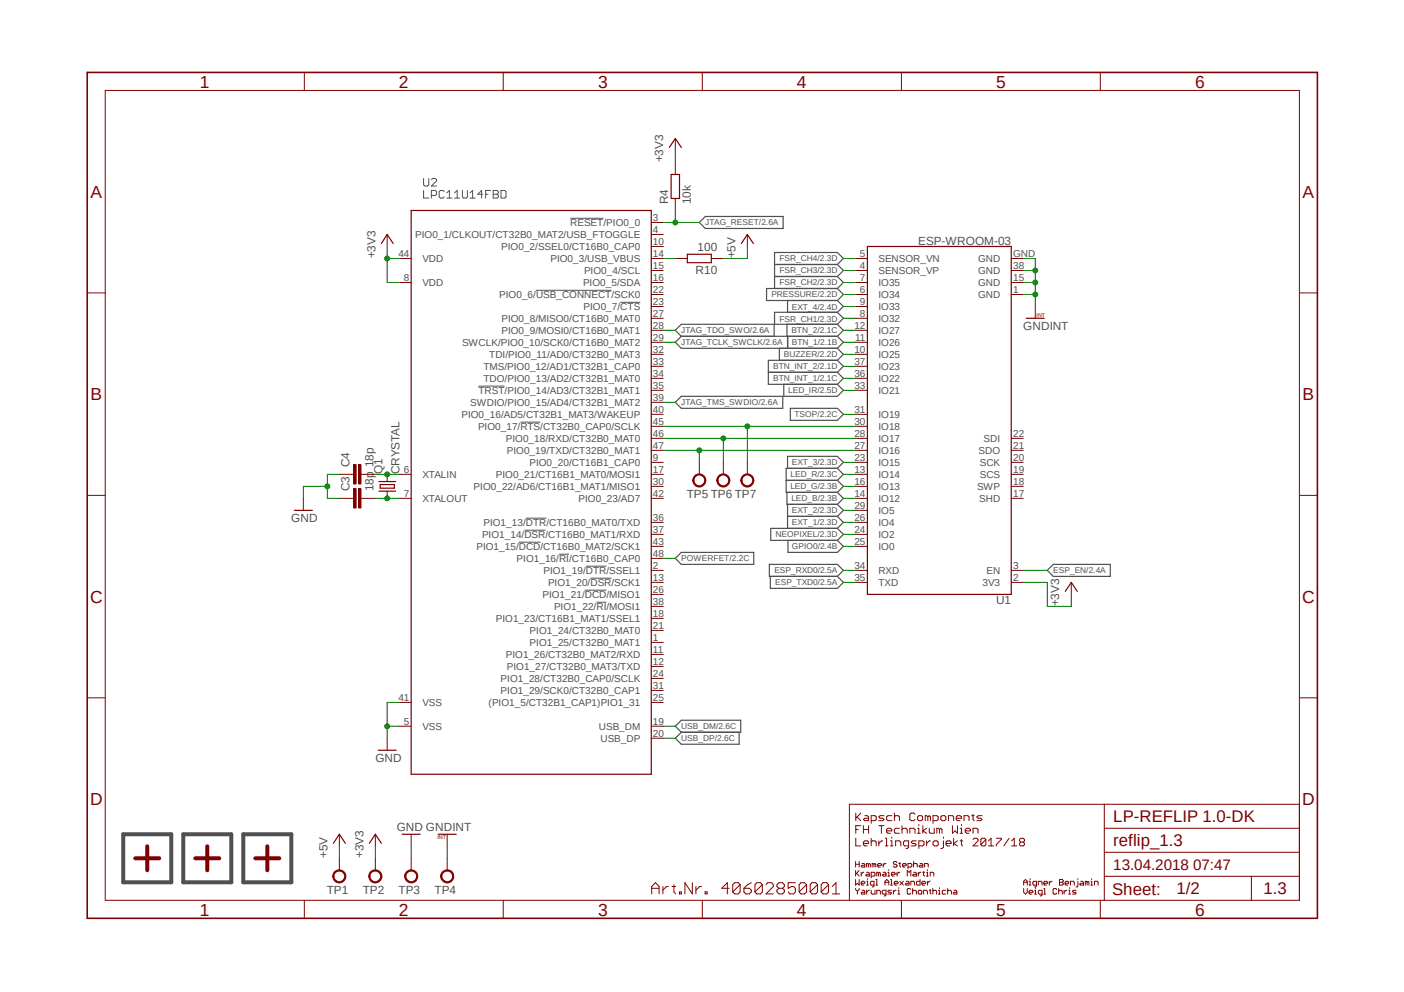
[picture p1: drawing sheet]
<svg xmlns="http://www.w3.org/2000/svg" width="297mm" height="210mm" viewBox="0 0 297 210" stroke-linecap="round" stroke-linejoin="round" font-family="sans-serif">
<path d="M17.9 15l261.2 179.9M279.1 15l-261.2 179.9" fill="none" stroke="#fff" stroke-width=".21"/>
<path d="M26.1 176.5h10.1v10.2h-10.1zM38.8 176.5h10.1v10.2h-10.1zM51.5 176.5h10.1v10.2h-10.1z" fill="none" stroke="#505050" stroke-width=".85"/>
<g fill="none" stroke="#505050" stroke-width=".21">
<path d="M89.6 37.8v1.3l.3 .3h.5l.3-.3v-1.3M91.3 38l.2-.2h.6l.3 .2v.3l-1.1 1.1h1.1M89.6 40.3v1.6h1.1M91.3 41.4h.8l.3-.3v-.5l-.3-.3h-.8v1.6M94 40.6l-.3-.3h-.5l-.3 .3v1.1l.3 .2h.5l.3-.2M94.5 41.9h1.1M94.5 40.8l.6-.5v1.6M96.2 41.9h1M96.2 40.8l.5-.5v1.6M97.8 40.3v1.4l.3 .2h.5l.3-.2v-1.4M99.4 41.9h1.1M99.4 40.8l.6-.5v1.6"/>
<path d="M102.1 41.1h-1l.8-.8v1.6M102.7 41.1h.5M103.8 40.3h-1.1v1.6M104.3 40.3h.9l.2 .3v.2l-.2 .3 .2 .3v.3l-.2 .2h-.9zM104.3 41.1h.9M106 40.3h.8l.3 .3v1.1l-.3 .2h-.8zM120.6 46.2h7.1M113.4 61.4h16M131.2 64h4.3M101.2 81.7h5.6M110.1 89.3h4.2M109.8 114.7h4.5"/>
<path d="M111 112.2h4.4M111.2 109.6h4.4M118.3 117.3h2.1M123.9 119.8h4.4M123.7 124.9h4.6M124.9 122.3h4.5M126.2 127.4h2.1"/>
</g>
<g fill="none" stroke="#505050" stroke-width=".25">
<path d="M148 47.1l1.2-1.3h16.5v2.5h-16.5zM163.9 58.5h13.3M163.9 56h13.3M177.2 56l1.2 1.2-1.2 1.3M177.2 56l1.2-1.3-1.2-1.3h-13.3v7.6M177.2 58.5l1.2 1.3-1.2 1.2M144.1 71.2l-1.2 1.2 1.2 1.3h33.1M144.1 71.2h33.1M144.1 71.2l-1.2-1.3 1.2-1.3h19.7v2.6M162.6 78.8h14.6M164.9 73.7v2.5M166.5 68.6v2.6"/>
<path d="M166.6 63.6v2.5M166.6 71.2v2.5M166.7 71.2v2.5M177.2 76.2h-14.6v5.1h14.6M177.2 61l1.2 1.3-1.2 1.3M177.2 61h-15v2.6h15M177.2 66.1h-13.3v2.5h13.3M177.2 78.8l1.2 1.3-1.2 1.2M177.2 76.2l1.2 1.3-1.2 1.3M177.2 71.2l1.2 1.2-1.2 1.3M177.2 68.6l1.2 1.3-1.2 1.3M177.2 73.7l1.2 1.3-1.2 1.2"/>
<path d="M177.2 66.1l1.2 1.3-1.2 1.2M177.2 63.6l1.2 1.3-1.2 1.2M144.1 83.9h21.5v2.5h-21.5l-1.2-1.3zM165.8 81.3v2.6h11.4l1.2-1.3-1.2-1.3M166.6 99.1v-2.5h10.6l1.2 1.2-1.2 1.3M167.2 86.4h10l1.2 1.3-1.2 1.2h-10zM177.2 99.1h-10.9v5.1h10.9M177.2 99.1l1.2 1.3-1.2 1.2M142.9 118.2l1.2-1.3h15.4v2.5h-15.4zM162.8 119.4h14.4l1.2 1.3-1.2 1.3h-14.4zM166.3 101.6h10.9M166.5 104.2v2.5h10.7"/>
<path d="M166.6 106.7v5.1M166.6 109.3h10.6M166.7 114.3v2.6h10.5l1.2-1.3-1.2-1.3M177.2 104.2l1.2 1.3-1.2 1.2M177.2 101.6l1.2 1.3-1.2 1.3M177.2 111.8h-14.1v2.5h14.1M177.2 109.3l1.2 1.2-1.2 1.3M177.2 106.7l1.2 1.3-1.2 1.3M177.2 111.8l1.2 1.3-1.2 1.2M222.8 119.4h12.1v2.6h-12.1l-1.2-1.3zM163 122v2.5h14.2l1.2-1.3-1.2-1.2M142.9 153.7l1.2-1.3h12.6v2.5h-12.6z"/>
<path d="M144.1 154.9l-1.2 1.3 1.2 1.3h12.3v-2.6"/>
</g>
<g fill="none" stroke="#7f0000" stroke-width=".21">
<path d="M22.3 19.1h252.6v171.4h-252.6zM64.4 15.3v3.8M106.5 15.3v3.8M148.6 15.3v3.8M190.7 15.3v3.8M232.8 15.3v3.8M81.9 49.6v2.6M84.5 54.7h2.5M84.5 59.8h2.5M137.8 47.1h2.5M137.8 49.6h2.5M137.8 52.2h2.5"/>
<path d="M137.8 54.7h2.5M137.8 57.2h2.5M137.8 59.8h2.5M181 54.7h2.5M181 57.2h2.5M181 59.8h2.5M213.9 54.7h2.6M213.9 57.2h2.6M213.9 59.8h2.6M18.5 62h3.8M137.8 62.3h2.5M137.8 64.9h2.5"/>
<path d="M137.8 67.4h2.5M137.8 69.9h2.5M137.8 72.4h2.5M137.8 75h2.5M137.8 77.5h2.5M181 62.3h2.5M181 64.9h2.5M181 67.4h2.5M181 69.9h2.5M181 72.4h2.5M181 75h2.5M181 77.5h2.5"/>
<path d="M213.9 62.3h2.6M274.9 62h3.8M137.8 82.6h2.5M137.8 87.7h2.5M137.8 90.2h2.5M137.8 92.8h2.5M137.8 95.3h2.5M137.8 97.8h2.5M137.8 85.1h2.5M137.8 80.1h2.5M181 82.6h2.5M181 87.7h2.5"/>
<path d="M181 90.2h2.5M181 92.8h2.5M181 95.3h2.5M181 97.8h2.5M181 80.1h2.5M213.9 92.8h2.6M213.9 95.3h2.6M213.9 97.8h2.6M18.5 104.8h3.8M74.3 100.4h.5M76.4 100.4h.5M84.5 100.4h2.5"/>
<path d="M84.5 105.5h2.5M137.8 100.4h2.5M137.8 102.9h2.5M137.8 105.5h2.5M137.8 110.5h2.5M137.8 113.1h2.5M137.8 115.6h2.5M137.8 118.2h2.5M181 100.4h2.5M181 102.9h2.5M181 105.5h2.5M181 110.5h2.5"/>
<path d="M181 113.1h2.5M181 115.6h2.5M181 108h2.5M213.9 100.4h2.6M213.9 102.9h2.6M213.9 105.5h2.6M274.9 104.8h3.8M137.8 120.7h2.5M137.8 123.2h2.5M137.8 125.8h2.5M137.8 128.3h2.5M137.8 130.9h2.5"/>
<path d="M137.8 133.4h2.5M137.8 135.9h2.5M137.8 138.5h2.5M181 120.7h2.5M181 123.2h2.5M213.9 120.7h2.6M213.9 123.2h2.6M18.5 147.7h3.8M81.9 156.2v2.5M84.5 148.6h2.5M84.5 153.7h2.5M137.8 141h2.5"/>
<path d="M137.8 143.6h2.5M137.8 146.1h2.5M137.8 148.6h2.5M137.8 153.7h2.5M137.8 156.2h2.5M274.9 147.7h3.8M181.1 172v1.7M181.1 177.4v1.6h1M181.1 175.5h.5M181.3 172.8l.8 .9M182.1 174.7h-1v1.6M182.1 172l-1 1.1"/>
<path d="M182.7 178.5h1.1v-.3l-.3-.3h-.5l-.3 .3v.5l.3 .3h.5M182.7 175.5h1.1M182.7 174.7v1.6M183 172.6h.5l.3 .2v.9h-.8l-.3-.3 .3-.3h.8M183.8 174.7v1.6M184.3 173.7h.8l.3-.3v-.6l-.3-.2h-.8v1.6M184.3 177.4v1.6M184.3 178.2l.3-.3h.5l.3 .3v.8M185.9 174.7h1.1M185.9 177.9v1.1M186.5 174.7v1.6M186.8 177.9h-.3l-.6 .6"/>
<path d="M187 172.6h-.8l-.3 .2 .3 .3h.6l.2 .3-.2 .3h-.9M187.3 177.4h.3v1.6M187.3 179h.6M187.6 175.8h1.1v-.3l-.3-.2h-.5l-.3 .2v.6l.3 .2h.5M188.4 177.9h.3v1.1M188.4 179h.5M188.7 172.6h-.8l-.3 .2v.6l.3 .3h.8M188.7 177.1v.3M189.2 172.8l.3-.2h.5l.3 .2v.9M189.2 172v1.7M189.5 179v-1.1h.8l.3 .3v.8M190.3 175.3h-.8l-.3 .2v.6l.3 .2h.8"/>
<path d="M190.8 175.5l.3-.2h.6l.2 .2v.8M190.8 174.7v1.6M192.2 179h-.8l-.3-.3v-.5l.3-.3h.8v1.4l-.3 .2h-.2M192.5 176.3v-1h.8l.3 .2v.8M193.6 172.3l-.3-.3h-.5l-.3 .3v1.1l.3 .3h.5l.3-.3M193.8 177.9h-.8l-.2 .3 .2 .3h.6l.2 .2-.2 .3h-.8M194.1 176.3h.6M194.1 175.3h.3v1M194.4 172.6h.5l.3 .2v.6l-.3 .3h-.5l-.3-.3v-.6zM194.4 174.5v.2M194.4 179h.8l.3-.3v-.5l-.3-.3h-.8v1.6M195.2 174.7v1.6"/>
<path d="M196 175.3l-.8 .5 .8 .5M196 177.9v1.1M196.3 172.8l-.3-.2h-.3v1.1M196.3 172.8v.9M196.3 172.8l.3-.2 .2 .2v.9M196.6 175.3v.8l.2 .2h.9v-1M196.8 177.9h-.2l-.6 .6M197.4 173.7h.8l.3-.3v-.6l-.3-.2h-.8v1.6M197.4 178.2l.3-.3h.5l.3 .3v.5l-.3 .3h-.5l-.3-.3zM198.8 175.5l-.3-.2h-.3v1M198.8 175.5v.8M198.8 175.5l.2-.2 .3 .2v.8"/>
<path d="M199.3 172.6h.6l.2 .2v.6l-.2 .3h-.6l-.3-.3v-.6zM199.6 177.9v1.4l-.3 .2h-.3M199.6 177.1v.3M200.1 178.5h1.1v-.3l-.2-.3h-.6l-.3 .3v.5l.3 .3h.6M200.7 173.7v-1.1h.8l.3 .2v.9M201.5 174.7v1.6l.6-.5 .5 .5v-1.6M201.8 177.4v1.6M202.3 173.1h1.1v-.3l-.3-.2h-.5l-.3 .2v.6l.3 .3h.5M202.6 177.9l-.8 .6 .8 .5M203.1 175.3h.3v1M203.1 176.3h.6M203.1 177.9h.6"/>
<path d="M203.4 174.5v.2M203.4 177.6v1.1l.3 .3M204 173.7v-1.1h.8l.2 .2v.9M204.2 175.8h1.1v-.3l-.3-.2h-.5l-.3 .2v.6l.3 .2h.5M205.6 172.6h.5M205.9 172.3v1.1l.2 .3M205.9 176.3v-1h.8l.2 .2v.8M205.9 177.6l.2-.2h.6l.2 .2v.3l-1 1.1h1M207.8 172.6h-.8l-.3 .2 .3 .3h.5l.3 .3-.3 .3h-.8M208.6 177.6v1.1l-.3 .3h-.5l-.3-.3M208.6 177.6l-.3-.2h-.5l-.3 .2v1.1M208.6 177.6l-1.1 1.1"/>
<path d="M209.1 179h1.1M209.1 177.9l.6-.5v1.6M210.8 177.4h1v.2l-1 1.1v.3M213.5 177.4l-1.1 1.6M214 179h1.1M214 177.9l.6-.5v1.6M215.9 178.2l-.2 .3v.2l.2 .3h.6l.2-.3v-.2l-.2-.3M215.9 178.2l-.2-.3v-.3l.2-.2h.6l.2 .2v.3l-.2 .3M215.9 178.2h.6M233.6 175.3h41.3M233.6 170.2v20.3M274.9 170.2h-95.2v20.3"/>
<path d="M64.4 190.5v3.8M106.5 190.5v3.8M137.9 188h1.5M137.9 189.1v-1.5l.8-.8 .7 .8v1.5M140.2 187.6v1.5M141.4 187.6h-.4l-.8 .7M142.2 187.6h.8M142.6 187.2v1.5l.4 .4M143.8 188.7h.3v.4h-.3zM146.5 186.8v2.3l-1.6-2.3v2.3M147.2 187.6v1.5M148.4 187.6h-.4l-.8 .7"/>
<path d="M148.6 190.5v3.8M149.2 188.7h.4v.4h-.4zM154.3 188h-1.6l1.2-1.2v2.3M156.6 187.2v1.5l-.4 .4h-.8l-.4-.4M156.6 187.2l-.4-.4h-.8l-.4 .4v1.5M156.6 187.2l-1.6 1.5M157.4 188h1.1l.5 .3v.4l-.5 .4h-.7l-.4-.4zM159 186.8l-.8 .4-.8 .8M161.3 187.2v1.5l-.4 .4h-.8l-.4-.4M161.3 187.2l-.4-.4h-.8l-.4 .4v1.5M161.3 187.2l-1.6 1.5M162 187.2l.4-.4h.8l.4 .4v.4l-1.6 1.5h1.6"/>
<path d="M164.8 188h.8M164.8 188l-.4 .3v.4l.4 .4h.8l.3-.4v-.4l-.3-.3M164.8 188l-.4-.4v-.4l.4-.4h.8l.3 .4v.4l-.3 .4M168.3 186.8h-1.6v1.2l.8-.4h.4l.4 .4v.7l-.4 .4h-.8l-.4-.4M170.6 187.2v1.5l-.4 .4h-.7l-.4-.4M170.6 187.2l-.4-.4h-.7l-.4 .4v1.5M170.6 187.2l-1.5 1.5M173 187.2v1.5l-.4 .4h-.8l-.4-.4M173 187.2l-.4-.4h-.8l-.4 .4v1.5M173 187.2l-1.6 1.5M175.3 187.2v1.5l-.4 .4h-.8l-.4-.4M175.3 187.2l-.4-.4h-.8l-.4 .4v1.5"/>
<path d="M175.3 187.2l-1.6 1.5M176.1 189.1h1.5M176.1 187.6l.8-.8v2.3M181 182.3v1.2M181 184.2v1.2M181 186.1v1.2l.4-.4 .4 .4v-1.2M181 188v.2l.4 .4M181 182.9h.8M181.2 184.8l.6 .6M181.4 188.6v.6M181.8 182.3v1.2M181.8 188v.2l-.4 .4"/>
<path d="M181.8 184.2l-.8 .8M182.2 186.9h.8l-.3-.4h-.3l-.2 .2 .2 .6h.3M182.2 184.6v.8M182.4 182.7l.6 .2v.6h-.6l-.2-.2 .2-.2h.6M182.4 188.4h.3l.3 .2v.6h-.6l-.2-.2 .2-.2h.6M182.7 184.6l-.5 .4M183.3 188.4v.8M183.3 184.6h.4l.2 .2v.6h-.6l-.1-.2 .1-.2h.6M183.3 187.3h.4M183.3 186.5h.3v.8M183.6 185.9v.2M183.7 182.9l-.4-.2v.8"/>
<path d="M183.7 182.9v.6M183.7 182.9l.2-.2 .2 .2v.6M183.9 188.4h-.2l-.4 .4M184.3 185.4h.6l.2-.2v-.4l-.2-.2h-.6v1.2M184.3 188.4v.6l.2 .2h.6v-.8M184.9 182.9l-.4-.2v.8M184.9 187.3h-.6l-.2-.2 .2-.6h.6v1l-.4 .2M184.9 182.9v.6M184.9 182.9l.2-.2 .2 .2v.6M185.3 186.1h.2v1.2M185.3 187.3h.4M185.5 189.2v-.8h.6l.2 .2v.6"/>
<path d="M185.7 183.1h.8l-.2-.4-.6 .2v.4l.2 .2h.4M185.9 184.8l-.4-.2v.8M185.9 184.8v.6M185.9 184.8l.2-.2 .2 .2v.6M186.9 182.7v.8M186.9 184.6h.3l.2 .2v.6h-.5l-.3-.2 .3-.2h.5M187.2 187.3v-.8l.4-.4 .4 .4v.8M187.2 186.7h.8M187.4 182.7h-.2l-.3 .4M187.4 189.2h-.5l-.3-.2v-.4l.3-.2h.5v1l-.3 .2M187.8 184.6h.2v.8M187.8 185.4h.4"/>
<path d="M188 184v.2M188.4 186.1h.2v1.2M188.4 187.3h.4M188.6 185h.8l-.2-.4h-.4l-.2 .2v.4l.2 .2h.4M188.6 188.4h-.6l-.2 .2 .2 .2h.4l.2 .2-.2 .2h-.6M189 188.4v.8M189.2 186.9h.8l-.2-.4h-.4l-.2 .2v.4l.2 .2h.4M189.6 188.4l-.6 .4M189.8 182.5l-.2-.2h-.4l-.2 .4 .2 .2h.4l.2 .4-.2 .2h-.4l-.2-.2M189.8 184.6v.8M190 188.4h.2v.8M190 189.2h.4"/>
<path d="M190.2 182.7h.3M190.2 187.8v.2M190.4 182.5v.8l.1 .2M190.4 184.6h-.2l-.4 .4M190.4 186.5l.7 .8M190.7 190.5v3.8M191 183.1h.7l-.2-.4h-.4l-.1 .2 .1 .6h.4M191.1 186.5l-.7 .8M191.7 186.5h.4l.2 .2v.6h-.6l-.2-.2 .2-.2h.6M191.9 185.4v-1.2l.4 .4 .4-.4v1.2M192.1 183.5h.6l.2-.2v-.4l-.2-.2h-.6v1.2M192.7 188.2l-.2-.2h-.4l-.2 .2v.8l.2 .2h.4l.2-.2"/>
<path d="M192.7 187.3v-.8h.6l.2 .2v.6M193.1 188.6l.2-.2h.4l.2 .2v.6M193.1 188v1.2M193.3 182.9l.2-.2h.4l.2 .2v.6M193.3 182.3v1.2M193.3 184.6h.4l.2 .2v.6h-.6l-.2-.2 .2-.2h.6M194.3 184.6v.8M194.4 188.4h.5l.1 .2-.1 .6h-.5l-.1-.2zM194.6 182.7l.6 .2v.6h-.6l-.2-.2 .2-.2h.6M194.6 186.1v1.2h-.5l-.2-.6 .2-.2h.5M194.9 184.6h-.3l-.3 .4M195 186.9h.8l-.2-.4h-.4l-.2 .2v.4l.2 .2h.4"/>
<path d="M195.2 184.6h.4M195.4 184.4v.8l.2 .2M195.4 189.2v-.8h.6l.2 .2v.6M195.6 183.5v-.8h.6l.2 .2v.6M196 184.6h.2v.8M196 185.4h.4M196.2 184v.2M196.2 186.5v.8M196.6 188.4h.4M196.8 185.4v-.8h.6l.2 .2v.6M196.8 188.2v.8l.2 .2M196.8 186.5h-.2l-.4 .4"/>
<path d="M197.4 188.6l.2-.2h.3l.3 .2v.6M197.4 188v1.2M198.5 188.4h.3v.8M198.5 189.2h.4M198.8 187.8v.2M200.1 188.4h-.6l-.2 .2 .2 .6h.6M200.5 188.6l.2-.2h.4l.2 .2v.6M200.5 188v1.2M201.8 188.4h.5l.1 .2v.6h-.6l-.1-.2 .1-.2h.6M216.6 186.7h.7M216.6 187.3v-.8l.4-.4 .3 .4v.8M216.6 188v.8l.4 .4 .3-.4v-.8"/>
<path d="M217.7 187.3h.4M217.7 186.5h.2v.8M217.7 188.8h.8l-.2-.4h-.4l-.2 .2v.4l.2 .2h.4M217.9 185.9v.2M218.9 188.4h.2v.8M218.9 189.2h.4M219.1 187.8v.2M219.3 187.3h-.6l-.2-.2 .2-.6h.6v1l-.4 .2M219.7 187.3v-.8h.6l.2 .2v.6M220.5 189.2h-.6l-.2-.2v-.4l.2-.2h.6v1l-.5 .2M220.8 186.9h.8l-.2-.4h-.4l-.2 .2 .2 .6h.4M220.8 189.2h.4"/>
<path d="M220.8 188h.2v1.2M222 186.5v.8M222.6 186.5l-.6 .4M223.6 188.2l-.2-.2h-.4l-.2 .2v.8l.2 .2h.4l.2-.2M224 188.6l.2-.2h.3l.2 .2v.6M224 188v1.2M224.2 186.1h.5l.3 .2-.3 .4 .3 .4-.3 .2h-.5zM224.2 186.7h.5M225.1 188.4v.8M225.3 186.9h.8l-.2-.4h-.4l-.2 .2 .2 .6h.4M225.7 188.4h-.2l-.4 .4M226.1 188.4h.2v.8"/>
<path d="M226.1 189.2h.4M226.3 187.8v.2M226.5 187.3v-.8h.6l.2 .2v.6M227.7 188.4h-.6l-.2 .2 .2 .2 .6 .2-.2 .2h-.6M228 186.5v1l-.3 .2M228 185.9v.2M228.6 186.5h.4l.2 .2v.6h-.6l-.2-.2 .2-.2h.6M230 186.7l-.4-.2v.8M230 186.7v.6M230 186.7l.2-.2 .2 .2v.6M230.8 187.3h.4M230.8 186.5h.2v.8"/>
<path d="M231 185.9v.2M231.6 187.3v-.8h.6l.1 .2v.6M232.8 190.5v3.8M233.6 185.4h41.3M233.6 180.3h41.3M264.7 185.4v5.1"/>
</g>
<path d="M80.7 51.5l1.2-1.9 1.3 1.9M87 44.5h50.8v119.3h-50.8zM183.5 52.2h30.4v73.6h-30.4zM80 158.7h3.8" fill="none" stroke="#7f0000" stroke-width=".25"/>
<path d="M18.5 15.3h260.2v179h-260.2z" fill="none" stroke="#7f0000" stroke-width=".34"/>
<path d="M75.9 98.3h.5v4.1h-.5z" fill-rule="evenodd" fill="#7f0000"/>
<path d="M75.9 98.3h.5v4.1h-.5z" fill="none" stroke="#7f0000" stroke-width=".21"/>
<path d="M74.8 98.3h.5v4.1h-.5z" fill-rule="evenodd" fill="#7f0000"/>
<path d="M74.8 98.3h.5v4.1h-.5zM71.8 100.4h2.5M74.3 105.5h.5M76.4 105.5h.5M76.9 100.4h2.5" fill="none" stroke="#7f0000" stroke-width=".21"/>
<path d="M75.9 103.4h.5v4.1h-.5z" fill-rule="evenodd" fill="#7f0000"/>
<path d="M75.9 103.4h.5v4.1h-.5z" fill="none" stroke="#7f0000" stroke-width=".21"/>
<path d="M74.8 103.4h.5v4.1h-.5z" fill-rule="evenodd" fill="#7f0000"/>
<g fill="none" stroke="#7f0000" stroke-width=".21">
<path d="M142.9 29.3v2.5M142.9 34.4v2.5M142.9 42v2.5M142.9 54.7h2.5M150.5 54.7h2.5M158.1 49.6v2.6M219 64.9v2.5M64.2 105.5v2.5M71.8 105.5h2.5M74.8 103.4h.5v4.1h-.5zM76.9 105.5h2.5M81.9 100.4v1.5"/>
<path d="M81.9 103.9v1.6M226.6 123.2v2.6"/>
</g>
<path d="M141.6 31.2l1.3-1.9 1.2 1.9M142 36.9h1.8v5.1h-1.8zM145.4 53.8h5.1v1.8h-5.1zM156.8 51.5l1.3-1.9 1.3 1.9M217.1 67.4h3.8M62.3 108h3.8M80.2 101.9h3.5M80.2 103.9h3.5M80.4 102.5h3v.8h-3zM225.4 125.1l1.2-1.9 1.3 1.9" fill="none" stroke="#7f0000" stroke-width=".25"/>
<path d="M31.2 179.1v5M43.9 179.1v5M56.6 179.1v5M28.6 181.6h5.1M41.3 181.6h5.1M54 181.6h5.1" fill="none" stroke="#7f0000" stroke-width=".85"/>
<path d="M70.7 184.5a1.4 1.4 0 0 1 2.2 .1 1.4 1.4 0 0 1-.7 2.1 1.4 1.4 0 0 1-1.8-1.3h.3a1.15 1.15 0 0 1 1.6-.9 1.15 1.15 0 0 1 .2 1.9 1.15 1.15 0 0 1-1.8-.6v-.4h-.3z" fill-rule="evenodd" fill="#7f0000"/>
<path d="M70.7 184.5a1.4 1.4 0 0 1 2.2 .1 1.4 1.4 0 0 1-.7 2.1 1.4 1.4 0 0 1-1.8-1.3h.3a1.15 1.15 0 0 1 1.6-.9 1.15 1.15 0 0 1 .2 1.9 1.15 1.15 0 0 1-1.8-.6v-.4h-.3zM71.8 181.6v2.5" fill="none" stroke="#7f0000" stroke-width=".21"/>
<path d="M78.3 184.5a1.4 1.4 0 0 1 2.3 .1 1.4 1.4 0 0 1-.7 2.1 1.4 1.4 0 0 1-1.9-1.3h.3a1.15 1.15 0 0 1 1.6-.9 1.15 1.15 0 0 1 .2 1.9 1.15 1.15 0 0 1-1.8-.6v-.4h-.3z" fill-rule="evenodd" fill="#7f0000"/>
<path d="M78.3 184.5a1.4 1.4 0 0 1 2.3 .1 1.4 1.4 0 0 1-.7 2.1 1.4 1.4 0 0 1-1.9-1.3h.3a1.15 1.15 0 0 1 1.6-.9 1.15 1.15 0 0 1 .2 1.9 1.15 1.15 0 0 1-1.8-.6v-.4h-.3zM79.4 181.6v2.5" fill="none" stroke="#7f0000" stroke-width=".21"/>
<path d="M85.9 184.5a1.39 1.39 0 0 1 2.3 .2 1.39 1.39 0 0 1-.8 2.1 1.39 1.39 0 0 1-1.8-1.4h.2a1.15 1.15 0 0 1 1.6-1.1 1.15 1.15 0 0 1 .4 1.9 1.15 1.15 0 0 1-1.9-.4l-.1-.4h-.2z" fill-rule="evenodd" fill="#7f0000"/>
<path d="M85.9 184.5a1.39 1.39 0 0 1 2.3 .2 1.39 1.39 0 0 1-.8 2.1 1.39 1.39 0 0 1-1.8-1.4h.2a1.15 1.15 0 0 1 1.6-1.1 1.15 1.15 0 0 1 .4 1.9 1.15 1.15 0 0 1-1.9-.4l-.1-.4h-.2zM87 181.6v2.5" fill="none" stroke="#7f0000" stroke-width=".21"/>
<path d="M93.6 184.5a1.39 1.39 0 0 1 2.2 .2 1.39 1.39 0 0 1-.8 2.1 1.39 1.39 0 0 1-1.8-1.4h.3a1.15 1.15 0 0 1 1.5-1.1 1.15 1.15 0 0 1 .4 1.9 1.15 1.15 0 0 1-1.8-.4l-.1-.4h-.3z" fill-rule="evenodd" fill="#7f0000"/>
<path d="M93.6 184.5a1.39 1.39 0 0 1 2.2 .2 1.39 1.39 0 0 1-.8 2.1 1.39 1.39 0 0 1-1.8-1.4h.3a1.15 1.15 0 0 1 1.5-1.1 1.15 1.15 0 0 1 .4 1.9 1.15 1.15 0 0 1-1.8-.4l-.1-.4h-.3zM94.6 181.6v2.5" fill="none" stroke="#7f0000" stroke-width=".21"/>
<path d="M157.1 100.8a1.39 1.39 0 0 1 2.2 .1 1.39 1.39 0 0 1-.8 2.1 1.39 1.39 0 0 1-1.8-1.4h.3a1.13 1.13 0 0 1 1.5-1.1 1.13 1.13 0 0 1 .4 1.9 1.13 1.13 0 0 1-1.8-.4l-.1-.4h-.3z" fill-rule="evenodd" fill="#7f0000"/>
<path d="M158.1 97.8v2.6M157.1 100.8a1.39 1.39 0 0 1 2.2 .1 1.39 1.39 0 0 1-.8 2.1 1.39 1.39 0 0 1-1.8-1.4h.3a1.13 1.13 0 0 1 1.5-1.1 1.13 1.13 0 0 1 .4 1.9 1.13 1.13 0 0 1-1.8-.4l-.1-.4h-.3z" fill="none" stroke="#7f0000" stroke-width=".21"/>
<path d="M152 100.8a1.39 1.39 0 0 1 2.2 .1 1.39 1.39 0 0 1-.8 2.1 1.39 1.39 0 0 1-1.8-1.4h.3a1.13 1.13 0 0 1 1.5-1.1 1.13 1.13 0 0 1 .4 1.9 1.13 1.13 0 0 1-1.8-.4l-.1-.4h-.3z" fill-rule="evenodd" fill="#7f0000"/>
<path d="M153 97.8v2.6M152 100.8a1.39 1.39 0 0 1 2.2 .1 1.39 1.39 0 0 1-.8 2.1 1.39 1.39 0 0 1-1.8-1.4h.3a1.13 1.13 0 0 1 1.5-1.1 1.13 1.13 0 0 1 .4 1.9 1.13 1.13 0 0 1-1.8-.4l-.1-.4h-.3zM71.8 176.5v2.6M79.4 176.5v2.6M87 176.5v2.6M94.6 176.5v2.6" fill="none" stroke="#7f0000" stroke-width=".21"/>
<path d="M70.5 178.4l1.3-1.9 1.3 1.9M78.1 178.4l1.3-1.9 1.3 1.9M85.1 176.5h3.8M92.7 176.5h3.8" fill="none" stroke="#7f0000" stroke-width=".25"/>
<path d="M146.9 100.8a1.39 1.39 0 0 1 2.2 .1 1.39 1.39 0 0 1-.8 2.1 1.39 1.39 0 0 1-1.7-1.4h.2a1.13 1.13 0 0 1 1.5-1.1 1.13 1.13 0 0 1 .4 1.9 1.13 1.13 0 0 1-1.8-.4l-.1-.4h-.2z" fill-rule="evenodd" fill="#7f0000"/>
<path d="M148 97.8v2.6M146.9 100.8a1.39 1.39 0 0 1 2.2 .1 1.39 1.39 0 0 1-.8 2.1 1.39 1.39 0 0 1-1.7-1.4h.2a1.13 1.13 0 0 1 1.5-1.1 1.13 1.13 0 0 1 .4 1.9 1.13 1.13 0 0 1-1.8-.4l-.1-.4h-.2z" fill="none" stroke="#7f0000" stroke-width=".21"/>
<path d="M81.9 153.7h2.6M84.5 148.6h-2.6v7.6" fill="none" stroke="#007f00" stroke-width=".21"/>
<circle cx="81.9" cy="153.7" r=".51" fill="#007f00"/>
<g fill="none" stroke="#007f00" stroke-width=".21">
<path d="M71.8 100.4h-2.5v5.1h2.5"/>
<circle cx="81.9" cy="153.7" r=".51"/>
</g>
<circle cx="69.2" cy="102.9" r=".51" fill="#007f00"/>
<g fill="none" stroke="#007f00" stroke-width=".21">
<path d="M140.3 92.8h40.7M153 92.8v5M69.3 102.9h-5.1v2.6M87 179.1v2.5"/>
<circle cx="69.2" cy="102.9" r=".51"/>
</g>
<circle cx="153" cy="92.8" r=".51" fill="#007f00"/>
<g fill="none" stroke="#007f00" stroke-width=".21">
<path d="M140.3 95.3h40.7M148 95.3v2.5"/>
<circle cx="153" cy="92.8" r=".51"/>
</g>
<circle cx="147.9" cy="95.3" r=".51" fill="#007f00"/>
<g fill="none" stroke="#007f00" stroke-width=".21">
<path d="M140.3 90.2h40.7M158.1 90.2v7.6"/>
<circle cx="147.9" cy="95.3" r=".51"/>
</g>
<circle cx="158.1" cy="90.2" r=".51" fill="#007f00"/>
<g fill="none" stroke="#007f00" stroke-width=".21">
<path d="M81.9 54.7h2.6M81.9 52.2v7.6h2.6M178.4 82.6h2.6M178.4 87.7h2.6M178.4 105.5h2.6M178.4 102.9h2.6M178.4 100.4h2.6"/>
<circle cx="158.1" cy="90.2" r=".51"/>
</g>
<circle cx="81.9" cy="54.7" r=".51" fill="#007f00"/>
<g fill="none" stroke="#007f00" stroke-width=".21">
<path d="M142.9 31.8v2.6M178.4 57.2h2.6M178.4 54.7h2.6M178.4 59.8h2.6M216.5 54.7h2.5v7.6h-2.5M216.5 57.2h2.5M178.4 62.3h2.6M178.4 77.5h2.6M178.4 72.4h2.6M178.4 69.9h2.6M178.4 75h2.6M178.4 67.4h2.6"/>
<path d="M178.4 64.9h2.6M178.4 80.1h2.6M178.4 97.8h2.6M140.3 118.2h2.6M178.4 115.6h2.6M178.4 110.5h2.6M178.4 108h2.6M178.4 123.2h2.6M178.4 120.7h2.6M216.5 123.2h5.1v5.1h5v-2.5M216.5 120.7h5.1M79.4 179.1v2.5"/>
<circle cx="81.9" cy="54.7" r=".51"/>
</g>
<circle cx="219" cy="57.2" r=".51" fill="#007f00"/>
<g fill="none" stroke="#007f00" stroke-width=".21">
<path d="M216.5 59.8h2.5"/>
<circle cx="219" cy="57.2" r=".51"/>
</g>
<circle cx="219" cy="59.8" r=".51" fill="#007f00"/>
<g fill="none" stroke="#007f00" stroke-width=".21">
<path d="M219 62.3v2.6"/>
<circle cx="219" cy="59.8" r=".51"/>
</g>
<circle cx="219" cy="62.3" r=".51" fill="#007f00"/>
<g fill="none" stroke="#007f00" stroke-width=".21">
<path d="M140.3 47.1h7.7M142.9 44.5v2.6M94.6 179.1v2.5"/>
<circle cx="219" cy="62.3" r=".51"/>
</g>
<circle cx="142.9" cy="47.1" r=".51" fill="#007f00"/>
<g fill="none" stroke="#007f00" stroke-width=".21">
<path d="M140.3 54.7h2.6M158.1 52.2v2.5h-5.1M140.3 72.4h2.6M140.3 69.9h2.6M140.3 85.1h2.6M79.4 100.4h5.1M140.3 156.2h2.6M140.3 153.7h2.6M71.8 179.1v2.5"/>
<circle cx="142.9" cy="47.1" r=".51"/>
</g>
<circle cx="81.9" cy="100.4" r=".51" fill="#007f00"/>
<g fill="none" stroke="#007f00" stroke-width=".21">
<path d="M79.4 105.5h5.1"/>
<circle cx="81.9" cy="100.4" r=".51"/>
</g>
<circle cx="81.9" cy="105.5" r=".51" fill="#007f00"/>
<g fill="none" stroke="#007f00" stroke-width=".21">
<path d="M178.4 113.1h2.6"/>
<circle cx="81.9" cy="105.5" r=".51"/>
</g>
<g font-size="3.7" fill="#7f0000">
<text x="42.3" y="18.5">1</text>
<text x="84.4" y="18.5">2</text>
<text x="126.5" y="18.5">3</text>
<text x="168.6" y="18.5">4</text>
<text x="210.7" y="18.5">5</text>
<text x="252.9" y="18.5">6</text>
<text x="19.1" y="41.9">A</text>
<text x="275.6" y="41.9">A</text>
<text x="19.1" y="84.7">B</text>
<text x="275.6" y="84.7">B</text>
<text x="19" y="127.6">C</text>
<text x="275.5" y="127.6">C</text>
<text x="19" y="170.4">D</text>
<text x="275.5" y="170.4">D</text>
<text x="42.3" y="193.7">1</text>
<text x="84.4" y="193.7">2</text>
<text x="126.5" y="193.7">3</text>
<text x="168.6" y="193.7">4</text>
<text x="210.7" y="193.7">5</text>
<text x="252.9" y="193.7">6</text>
</g>
<g font-size="3.6" fill="#7f0000">
<text x="235.5" y="174">LP-REFLIP 1.0-DK</text>
<text x="235.5" y="179.1">reflip_1.3</text>
<text x="235.3" y="189.4">Sheet:</text>
<text x="248.9" y="189.2">1/2</text>
<text x="267.3" y="189.2">1.3</text>
</g>
<text font-size="3.2" fill="#7f0000" x="235.5" y="184.1">13.04.2018 07:47</text>
<g font-size="2.5" fill="#505050">
<text x="140.3" y="34.4" transform="rotate(-90 140.3 34.4)">+3V3</text>
<text x="141.4" y="43.3" transform="rotate(-90 141.4 43.3)">R4</text>
<text x="146.2" y="43.3" transform="rotate(-90 146.2 43.3)">10k</text>
<text x="147.6" y="53.2">100</text>
<text x="194.3" y="51.9">ESP-WROOM-03</text>
<text x="79.4" y="54.7" transform="rotate(-90 79.4 54.7)">+3V3</text>
<text x="147.1" y="58">R10</text>
<text x="155.6" y="54.7" transform="rotate(-90 155.6 54.7)">+5V</text>
<text x="216.5" y="69.9">GNDINT</text>
<text x="74" y="98.8" transform="rotate(-90 74 98.8)">C4</text>
<text x="79" y="98.8" transform="rotate(-90 79 98.8)">18p</text>
<text x="80.9" y="100.4" transform="rotate(-90 80.9 100.4)">Q1</text>
<text x="84.5" y="100.4" transform="rotate(-90 84.5 100.4)">CRYSTAL</text>
<text x="74" y="103.9" transform="rotate(-90 74 103.9)">C3</text>
<text x="79" y="103.9" transform="rotate(-90 79 103.9)">18p</text>
<text x="145.3" y="105.3">TP5 TP6 TP7</text>
<text x="61.6" y="110.5">GND</text>
<text x="210.7" y="127.8">U1</text>
<text x="224.1" y="128.3" transform="rotate(-90 224.1 128.3)">+3V3</text>
<text x="79.4" y="161.3">GND</text>
<text x="83.9" y="175.8">GND GNDINT</text>
<text x="69.3" y="181.6" transform="rotate(-90 69.3 181.6)">+5V</text>
<text x="76.9" y="181.6" transform="rotate(-90 76.9 181.6)">+3V3</text>
<text x="69.1" y="189.1">TP1</text>
<text x="76.7" y="189.1">TP2</text>
<text x="84.3" y="189.1">TP3</text>
<text x="91.9" y="189.1">TP4</text>
</g>
<g font-size="2.1" fill="#505050">
<text x="120.6" y="47.8">RESET/PIO0_0</text>
<text x="138.1" y="46.7">3</text>
<text x="87.8" y="50.4">PIO0_1/CLKOUT/CT32B0_MAT2/USB_FTOGGLE</text>
<text x="106" y="52.9">PIO0_2/SSEL0/CT16B0_CAP0</text>
<text x="138.1" y="49.2">4</text>
<text x="138.1" y="51.8">10</text>
<text x="84.3" y="54.3">44</text>
<text x="85.5" y="59.4">8</text>
<text x="89.4" y="55.5">VDD</text>
<text x="116.5" y="55.5">PIO0_3/USB_VBUS</text>
<text x="123.6" y="58">PIO0_4/SCL</text>
<text x="138.1" y="54.3">14</text>
<text x="138.1" y="56.9">15</text>
<text x="138.1" y="59.4">16</text>
<text x="181.9" y="56.9">4</text>
<text x="181.9" y="54.3">5</text>
<text x="181.9" y="59.4">7</text>
<text x="185.8" y="58">SENSOR_VP</text>
<text x="185.8" y="55.5">SENSOR_VN</text>
<text x="206.9" y="58">GND</text>
<text x="206.9" y="55.5">GND</text>
<text x="214.3" y="56.9">38</text>
<text x="214.3" y="54.3">GND</text>
<text x="214.3" y="59.4">15</text>
<text x="89.4" y="60.5">VDD</text>
<text x="105.6" y="63.1">PIO0_6/USB_CONNECT/SCK0</text>
<text x="123.4" y="60.5">PIO0_5/SDA</text>
<text x="123.4" y="65.6">PIO0_7/CTS</text>
<text x="138.1" y="61.9">22</text>
<text x="138.1" y="64.5">23</text>
<text x="181.9" y="61.9">6</text>
<text x="181.9" y="64.5">9</text>
<text x="185.8" y="63.1">IO34</text>
<text x="185.8" y="60.5">IO35</text>
<text x="185.8" y="65.6">IO33</text>
<text x="206.9" y="63.1">GND</text>
<text x="206.9" y="60.5">GND</text>
<text x="214.3" y="61.9">1</text>
<text x="106.1" y="68.2">PIO0_8/MISO0/CT16B0_MAT0</text>
<text x="106.1" y="70.7">PIO0_9/MOSI0/CT16B0_MAT1</text>
<text x="138.1" y="67">27</text>
<text x="138.1" y="69.6">28</text>
<text x="180.8" y="69.6">12</text>
<text x="181.9" y="67">8</text>
<text x="185.8" y="68.1">IO32</text>
<text x="185.8" y="70.7">IO27</text>
<text x="97.7" y="73.2">SWCLK/PIO0_10/SCK0/CT16B0_MAT2</text>
<text x="103.5" y="75.7">TDI/PIO0_11/AD0/CT32B0_MAT3</text>
<text x="138.1" y="72.1">29</text>
<text x="138.1" y="74.6">32</text>
<text x="138.1" y="77.2">33</text>
<text x="180.8" y="74.6">10</text>
<text x="180.8" y="77.2">37</text>
<text x="180.9" y="72.1">11</text>
<text x="185.8" y="75.7">IO25</text>
<text x="185.8" y="73.2">IO26</text>
<text x="101.2" y="83.4">TRST/PIO0_14/AD3/CT32B1_MAT1</text>
<text x="102.3" y="80.8">TDO/PIO0_13/AD2/CT32B1_MAT0</text>
<text x="102.3" y="78.3">TMS/PIO0_12/AD1/CT32B1_CAP0</text>
<text x="138.1" y="82.3">35</text>
<text x="138.1" y="79.7">34</text>
<text x="180.8" y="79.7">36</text>
<text x="180.8" y="82.3">33</text>
<text x="185.8" y="78.3">IO23</text>
<text x="185.8" y="80.8">IO22</text>
<text x="185.8" y="83.4">IO21</text>
<text x="97.6" y="88.4">PIO0_16/AD5/CT32B1_MAT3/WAKEUP</text>
<text x="99.5" y="85.9">SWDIO/PIO0_15/AD4/CT32B1_MAT2</text>
<text x="138.1" y="87.3">40</text>
<text x="138.1" y="89.9">45</text>
<text x="138.1" y="84.8">39</text>
<text x="180.8" y="87.3">31</text>
<text x="180.8" y="89.9">30</text>
<text x="185.8" y="88.4">IO19</text>
<text x="101.1" y="91">PIO0_17/RTS/CT32B0_CAP0/SCLK</text>
<text x="107" y="93.5">PIO0_18/RXD/CT32B0_MAT0</text>
<text x="138.1" y="92.4">46</text>
<text x="138.1" y="95">47</text>
<text x="180.8" y="92.4">28</text>
<text x="180.8" y="95">27</text>
<text x="185.8" y="91">IO18</text>
<text x="185.8" y="93.5">IO17</text>
<text x="208.1" y="93.5">SDI</text>
<text x="214.3" y="92.4">22</text>
<text x="214.3" y="95">21</text>
<text x="85.5" y="100">6</text>
<text x="89.4" y="101.1">XTALIN</text>
<text x="104.9" y="101.1">PIO0_21/CT16B1_MAT0/MOSI1</text>
<text x="107.2" y="96.1">PIO0_19/TXD/CT32B0_MAT1</text>
<text x="112" y="98.6">PIO0_20/CT16B1_CAP0</text>
<text x="138.1" y="97.5">9</text>
<text x="138.1" y="100">17</text>
<text x="180.8" y="100">13</text>
<text x="180.8" y="97.5">23</text>
<text x="185.8" y="101.1">IO14</text>
<text x="185.8" y="96.1">IO16</text>
<text x="185.8" y="98.6">IO15</text>
<text x="207" y="96.1">SDO</text>
<text x="207.3" y="101.1">SCS</text>
<text x="207.3" y="98.6">SCK</text>
<text x="214.3" y="100">19</text>
<text x="214.3" y="97.5">20</text>
<text x="85.5" y="105.1">7</text>
<text x="89.4" y="106.2">XTALOUT</text>
<text x="100.2" y="103.7">PIO0_22/AD6/CT16B1_MAT1/MISO1</text>
<text x="122.4" y="106.2">PIO0_23/AD7</text>
<text x="138.1" y="102.6">30</text>
<text x="138.1" y="105.1">42</text>
<text x="180.8" y="105.1">14</text>
<text x="180.8" y="102.6">16</text>
<text x="180.8" y="107.7">29</text>
<text x="185.8" y="106.2">IO12</text>
<text x="185.8" y="103.7">IO13</text>
<text x="206.7" y="103.7">SWP</text>
<text x="207.2" y="106.2">SHD</text>
<text x="214.3" y="105.1">17</text>
<text x="214.3" y="102.6">18</text>
<text x="102" y="113.8">PIO1_14/DSR/CT16B0_MAT1/RXD</text>
<text x="102.3" y="111.3">PIO1_13/DTR/CT16B0_MAT0/TXD</text>
<text x="138.1" y="110.2">36</text>
<text x="138.1" y="112.7">37</text>
<text x="180.8" y="110.2">26</text>
<text x="180.8" y="112.7">24</text>
<text x="185.8" y="108.8">IO5</text>
<text x="185.8" y="111.3">IO4</text>
<text x="185.8" y="113.8">IO2</text>
<text x="100.8" y="116.4">PIO1_15/DCD/CT16B0_MAT2/SCK1</text>
<text x="109.3" y="118.9">PIO1_16/RI/CT16B0_CAP0</text>
<text x="138.1" y="115.3">43</text>
<text x="138.1" y="117.8">48</text>
<text x="180.8" y="115.3">25</text>
<text x="185.8" y="116.4">IO0</text>
<text x="115" y="121.5">PIO1_19/DTR/SSEL1</text>
<text x="115.9" y="124">PIO1_20/DSR/SCK1</text>
<text x="138.1" y="120.3">2</text>
<text x="138.1" y="122.9">13</text>
<text x="138.1" y="125.4">26</text>
<text x="180.8" y="122.9">35</text>
<text x="180.8" y="120.3">34</text>
<text x="185.8" y="124">TXD</text>
<text x="185.8" y="121.5">RXD</text>
<text x="207.9" y="124">3V3</text>
<text x="208.7" y="121.5">EN</text>
<text x="214.3" y="122.9">2</text>
<text x="214.3" y="120.3">3</text>
<text x="104.9" y="131.6">PIO1_23/CT16B1_MAT1/SSEL1</text>
<text x="114.8" y="126.5">PIO1_21/DCD/MISO1</text>
<text x="117.2" y="129.1">PIO1_22/RI/MOSI1</text>
<text x="138.1" y="127.9">38</text>
<text x="138.1" y="130.5">18</text>
<text x="112.1" y="134.2">PIO1_24/CT32B0_MAT0</text>
<text x="112.1" y="136.7">PIO1_25/CT32B0_MAT1</text>
<text x="138.1" y="133">21</text>
<text x="138.1" y="135.6">1</text>
<text x="107" y="139.2">PIO1_26/CT32B0_MAT2/RXD</text>
<text x="107.2" y="141.8">PIO1_27/CT32B0_MAT3/TXD</text>
<text x="138.1" y="138.1">11</text>
<text x="138.1" y="140.6">12</text>
<text x="138.1" y="143.2">24</text>
<text x="84.3" y="148.3">41</text>
<text x="89.4" y="149.4">VSS</text>
<text x="103.4" y="149.4">(PIO1_5/CT32B1_CAP1)PIO1_31</text>
<text x="105.9" y="144.3">PIO1_28/CT32B0_CAP0/SCLK</text>
<text x="105.9" y="146.9">PIO1_29/SCK0/CT32B0_CAP1</text>
<text x="138.1" y="145.7">31</text>
<text x="138.1" y="148.3">25</text>
<text x="85.5" y="153.3">5</text>
<text x="89.4" y="154.4">VSS</text>
<text x="126.7" y="154.5">USB_DM</text>
<text x="138.1" y="153.3">19</text>
<text x="138.1" y="155.9">20</text>
<text x="127" y="157">USB_DP</text>
</g>
<g font-size="1.8" fill="#505050">
<text x="149.2" y="47.7">JTAG_RESET/2.6A</text>
<text x="164.9" y="57.9">FSR_CH3/2.3D</text>
<text x="164.9" y="55.3">FSR_CH4/2.3D</text>
<text x="163.2" y="62.9">PRESSURE/2.2D</text>
<text x="164.9" y="60.4">FSR_CH2/2.3D</text>
<text x="167.6" y="65.5">EXT_4/2.4D</text>
<text x="144.1" y="70.5">JTAG_TDO_SWO/2.6A</text>
<text x="164.9" y="68">FSR_CH1/2.3D</text>
<text x="167.4" y="70.5">BTN_2/2.1C</text>
<text x="144.1" y="73.1">JTAG_TCLK_SWCLK/2.6A</text>
<text x="165.8" y="75.6">BUZZER/2.2D</text>
<text x="167.5" y="73.1">BTN_1/2.1B</text>
<text x="163.6" y="80.7">BTN_INT_1/2.1C</text>
<text x="163.6" y="78.1">BTN_INT_2/2.1D</text>
<text x="166.7" y="83.2">LED_IR/2.5D</text>
<text x="144.1" y="85.8">JTAG_TMS_SWDIO/2.6A</text>
<text x="168.1" y="88.3">TSOP/2.2C</text>
<text x="167.3" y="101">LED_R/2.3C</text>
<text x="167.6" y="98.5">EXT_3/2.3D</text>
<text x="167.2" y="103.5">LED_G/2.3B</text>
<text x="167.4" y="106.1">LED_B/2.3B</text>
<text x="164.1" y="113.7">NEOPIXEL/2.3D</text>
<text x="167.6" y="111.2">EXT_1/2.3D</text>
<text x="167.6" y="108.6">EXT_2/2.3D</text>
<text x="144.1" y="118.8">POWERFET/2.2C</text>
<text x="167.6" y="116.2">GPIO0/2.4B</text>
<text x="163.8" y="121.3">ESP_RXD0/2.5A</text>
<text x="164" y="123.9">ESP_TXD0/2.5A</text>
<text x="222.8" y="121.3">ESP_EN/2.4A</text>
<text x="144.1" y="154.3">USB_DM/2.6C</text>
<text x="144.1" y="156.8">USB_DP/2.6C</text>
</g>
<g font-size="1.1" fill="#7f0000">
<text x="219.3" y="67.1">INT</text>
<text x="92.5" y="177.6">INT</text>
</g>
</svg>
